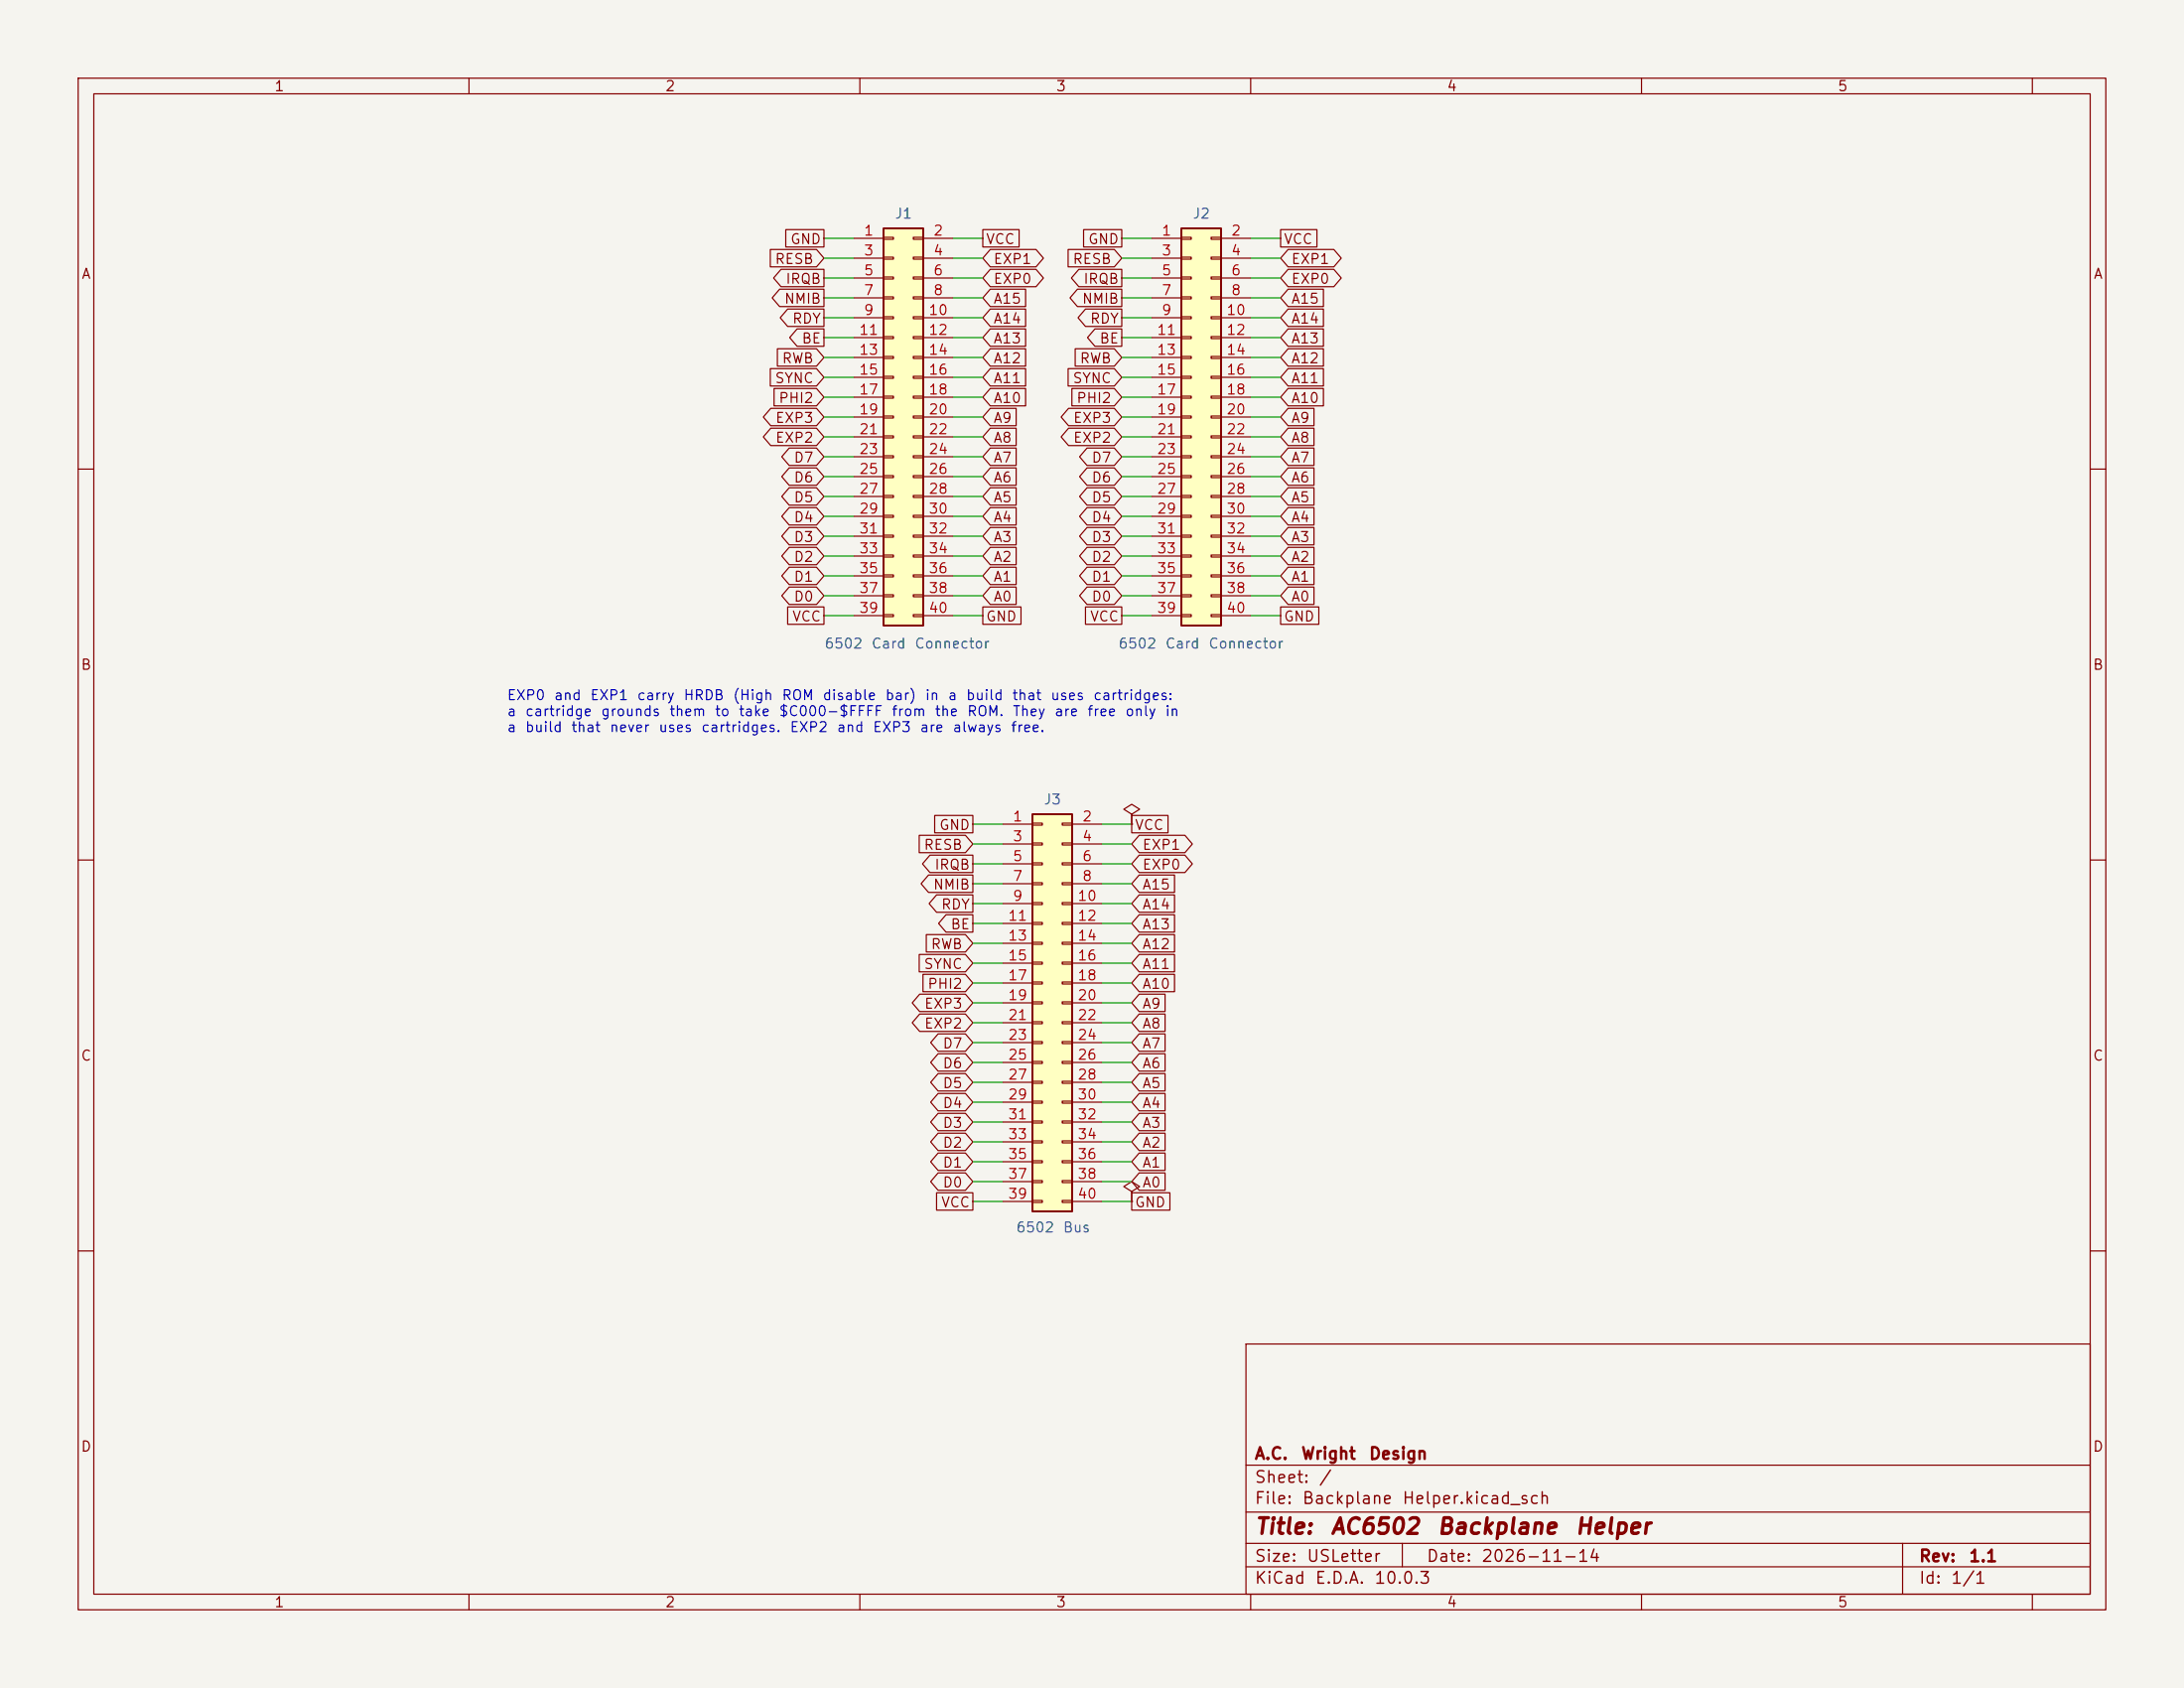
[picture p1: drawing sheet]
<svg xmlns="http://www.w3.org/2000/svg" width="279mm" height="216mm" viewBox="0 0 279 216" stroke-linecap="round" stroke-linejoin="round" font-family="sans-serif">
<path d="M0 0h279.4v215.9h-279.4z" fill="#f5f4ef" stroke="#f5f4ef" stroke-width=".13"/>
<g fill="none" stroke="#840000" stroke-width=".15">
<path d="M10 10h259.4v195.9h-259.4zM12 12h255.4v191.9h-255.4zM60 10v2M110 10v2M160 10v2M210 10v2M260 10v2M10 60h2M267.4 60h2M10 110h2M144.8 104.1l1-.6-1-.6-1 .6 1 .6v1.3M144.8 105.4h.1"/>
<path d="M267.4 110h2M144.8 152.4l1-.6-1-.7-1 .7 1 .6v1.3M144.8 153.7h.1M10 160h2M159.4 171.9h108v32h-108zM267.4 160h2M159.4 197.4h108M159.4 193.4h108M159.4 187.4h108M179.4 197.4v3M243.4 197.4v6.5M60 203.9v2"/>
<path d="M110 203.9v2M159.4 200.4h108M160 203.9v2M210 203.9v2M260 203.9v2"/>
</g>
<path d="M151.1 29.2h5.1v50.8h-5.1z" fill="#ffffc2"/>
<path d="M151.1 29.2h5.1v50.8h-5.1z" fill="none" stroke="#840000" stroke-width=".25"/>
<g fill="none" stroke="#840000" stroke-width=".15">
<path d="M147.3 30.5h3.8M147.3 33h3.8M147.3 35.6h3.8M147.3 38.1h3.8M151.1 30.4h1.3v.2h-1.3zM151.1 32.9h1.3v.2h-1.3zM151.1 35.4h1.3v.3h-1.3zM151.1 38h1.3v.2h-1.3zM154.9 30.4h1.3v.2h-1.3zM154.9 32.9h1.3v.2h-1.3zM154.9 35.4h1.3v.3h-1.3zM154.9 38h1.3v.2h-1.3z"/>
<path d="M156.2 30.5h3.8M156.2 33h3.8M156.2 35.6h3.8M156.2 38.1h3.8M147.3 40.6h3.8M147.3 43.2h3.8M147.3 45.7h3.8M147.3 48.3h3.8M147.3 50.8h3.8M147.3 53.3h3.8M147.3 55.9h3.8M147.3 58.4h3.8"/>
<path d="M151.1 40.5h1.3v.3h-1.3zM151.1 43.1h1.3v.2h-1.3zM151.1 45.6h1.3v.2h-1.3zM151.1 48.1h1.3v.3h-1.3zM151.1 50.7h1.3v.2h-1.3zM151.1 53.2h1.3v.3h-1.3zM151.1 55.8h1.3v.2h-1.3zM151.1 58.3h1.3v.2h-1.3zM154.9 40.5h1.3v.3h-1.3zM154.9 43.1h1.3v.2h-1.3zM154.9 45.6h1.3v.2h-1.3zM154.9 48.1h1.3v.3h-1.3z"/>
<path d="M154.9 50.7h1.3v.2h-1.3zM154.9 53.2h1.3v.3h-1.3zM154.9 55.8h1.3v.2h-1.3zM154.9 58.3h1.3v.2h-1.3zM156.2 40.6h3.8M156.2 43.2h3.8M156.2 45.7h3.8M156.2 48.3h3.8M156.2 50.8h3.8M156.2 53.3h3.8M156.2 55.9h3.8M156.2 58.4h3.8"/>
<path d="M147.3 61h3.8M147.3 63.5h3.8M147.3 66h3.8M147.3 68.6h3.8M147.3 71.1h3.8M147.3 73.7h3.8M147.3 76.2h3.8M147.3 78.7h3.8M151.1 60.8h1.3v.3h-1.3zM151.1 63.4h1.3v.2h-1.3zM151.1 65.9h1.3v.3h-1.3zM151.1 68.5h1.3v.2h-1.3z"/>
<path d="M151.1 71h1.3v.2h-1.3zM151.1 73.5h1.3v.3h-1.3zM151.1 76.1h1.3v.2h-1.3zM151.1 78.6h1.3v.3h-1.3zM154.9 60.8h1.3v.3h-1.3zM154.9 63.4h1.3v.2h-1.3zM154.9 65.9h1.3v.3h-1.3zM154.9 68.5h1.3v.2h-1.3zM154.9 71h1.3v.2h-1.3zM154.9 73.5h1.3v.3h-1.3zM154.9 76.1h1.3v.2h-1.3zM154.9 78.6h1.3v.3h-1.3z"/>
<path d="M156.2 61h3.8M156.2 63.5h3.8M156.2 66h3.8M156.2 68.6h3.8M156.2 71.1h3.8M156.2 73.7h3.8M156.2 76.2h3.8M156.2 78.7h3.8"/>
</g>
<path d="M113 29.2h5.1v50.8h-5.1z" fill="#ffffc2"/>
<path d="M113 29.2h5.1v50.8h-5.1z" fill="none" stroke="#840000" stroke-width=".25"/>
<g fill="none" stroke="#840000" stroke-width=".15">
<path d="M109.2 30.5h3.8M109.2 33h3.8M109.2 35.6h3.8M109.2 38.1h3.8M113 30.4h1.3v.2h-1.3zM113 32.9h1.3v.2h-1.3zM113 35.4h1.3v.3h-1.3zM113 38h1.3v.2h-1.3zM116.8 30.4h1.3v.2h-1.3zM116.8 32.9h1.3v.2h-1.3zM116.8 35.4h1.3v.3h-1.3zM116.8 38h1.3v.2h-1.3z"/>
<path d="M118.1 30.5h3.8M118.1 33h3.8M118.1 35.6h3.8M118.1 38.1h3.8M109.2 40.6h3.8M109.2 43.2h3.8M109.2 45.7h3.8M109.2 48.3h3.8M109.2 50.8h3.8M109.2 53.3h3.8M109.2 55.9h3.8M109.2 58.4h3.8"/>
<path d="M113 40.5h1.3v.3h-1.3zM113 43.1h1.3v.2h-1.3zM113 45.6h1.3v.2h-1.3zM113 48.1h1.3v.3h-1.3zM113 50.7h1.3v.2h-1.3zM113 53.2h1.3v.3h-1.3zM113 55.8h1.3v.2h-1.3zM113 58.3h1.3v.2h-1.3zM116.8 40.5h1.3v.3h-1.3zM116.8 43.1h1.3v.2h-1.3zM116.8 45.6h1.3v.2h-1.3zM116.8 48.1h1.3v.3h-1.3z"/>
<path d="M116.8 50.7h1.3v.2h-1.3zM116.8 53.2h1.3v.3h-1.3zM116.8 55.8h1.3v.2h-1.3zM116.8 58.3h1.3v.2h-1.3zM118.1 40.6h3.8M118.1 43.2h3.8M118.1 45.7h3.8M118.1 48.3h3.8M118.1 50.8h3.8M118.1 53.3h3.8M118.1 55.9h3.8M118.1 58.4h3.8"/>
<path d="M109.2 61h3.8M109.2 63.5h3.8M109.2 66h3.8M109.2 68.6h3.8M109.2 71.1h3.8M109.2 73.7h3.8M109.2 76.2h3.8M109.2 78.7h3.8M113 60.8h1.3v.3h-1.3zM113 63.4h1.3v.2h-1.3zM113 65.9h1.3v.3h-1.3zM113 68.5h1.3v.2h-1.3z"/>
<path d="M113 71h1.3v.2h-1.3zM113 73.5h1.3v.3h-1.3zM113 76.1h1.3v.2h-1.3zM113 78.6h1.3v.3h-1.3zM116.8 60.8h1.3v.3h-1.3zM116.8 63.4h1.3v.2h-1.3zM116.8 65.9h1.3v.3h-1.3zM116.8 68.5h1.3v.2h-1.3zM116.8 71h1.3v.2h-1.3zM116.8 73.5h1.3v.3h-1.3zM116.8 76.1h1.3v.2h-1.3zM116.8 78.6h1.3v.3h-1.3z"/>
<path d="M118.1 61h3.8M118.1 63.5h3.8M118.1 66h3.8M118.1 68.6h3.8M118.1 71.1h3.8M118.1 73.7h3.8M118.1 76.2h3.8M118.1 78.7h3.8"/>
</g>
<path d="M132.1 104.1h5.1v50.8h-5.1z" fill="#ffffc2"/>
<path d="M132.1 104.1h5.1v50.8h-5.1z" fill="none" stroke="#840000" stroke-width=".25"/>
<g fill="none" stroke="#840000" stroke-width=".15">
<path d="M98.5 31.9h6l.9 1.1-.9 1.1h-6zM99.7 37h5.7v2.2h-5.7l-.9-1.1zM99.9 34.4h5.5v2.3h-5.5l-.9-1.1zM100.5 29.4h4.9v2.2h-4.9zM100.8 39.5h4.6v2.3h-4.6l-1-1.2zM125.7 29.4h4.7v2.2h-4.7zM126.7 31.9h5.8l1 1.1-1 1.1h-5.8l-1-1.1zM126.7 34.4h5.8l1 1.2-1 1.1h-5.8l-1-1.1zM126.7 37h4.5v2.2h-4.5l-1-1.1zM126.7 39.5h4.5v2.3h-4.5l-1-1.2zM136.6 31.9h6l.9 1.1-.9 1.1h-6zM137.8 37h5.7v2.2h-5.7l-.9-1.1z"/>
<path d="M138 34.4h5.5v2.3h-5.5l-.9-1.1zM138.6 29.4h4.9v2.2h-4.9zM138.9 39.5h4.6v2.3h-4.6l-1-1.2zM163.8 29.4h4.7v2.2h-4.7zM164.8 37h4.5v2.2h-4.5l-1-1.1zM164.8 34.4h5.8l1 1.2-1 1.1h-5.8l-1-1.1zM164.8 31.9h5.8l1 1.1-1 1.1h-5.8l-1-1.1zM164.8 39.5h4.5v2.3h-4.5l-1-1.2zM98.5 47.1h6l.9 1.2-.9 1.1h-6zM98.6 54.8h5.9l.9 1.1-.9 1.1h-5.9l-.9-1.1zM98.6 52.2h5.9l.9 1.1-.9 1.2h-5.9l-.9-1.2zM99 49.7h5.5l.9 1.1-.9 1.1h-5.5z"/>
<path d="M99.4 44.6h5.1l.9 1.1-.9 1.1h-5.1zM101 59.8h3.5l.9 1.2-.9 1.1h-3.5l-1-1.1zM101 57.3h3.5l.9 1.1-.9 1.1h-3.5l-1-1.1zM102 42.1h3.4v2.2h-3.4l-1-1.1zM126.7 44.6h4.5v2.2h-4.5l-1-1.1zM126.7 59.8h3.3v2.3h-3.3l-1-1.1zM126.7 42.1h4.5v2.2h-4.5l-1-1.1zM126.7 47.1h4.5v2.3h-4.5l-1-1.1zM126.7 49.7h4.5v2.2h-4.5l-1-1.1zM126.7 57.3h3.3v2.2h-3.3l-1-1.1zM126.7 54.8h3.3v2.2h-3.3l-1-1.1zM126.7 52.2h3.3v2.3h-3.3l-1-1.2z"/>
<path d="M136.6 47.1h6l.9 1.2-.9 1.1h-6zM136.7 52.2h5.9l.9 1.1-.9 1.2h-5.9l-.9-1.2zM136.7 54.8h5.9l.9 1.1-.9 1.1h-5.9l-.9-1.1zM137.1 49.7h5.5l.9 1.1-.9 1.1h-5.5zM137.5 44.6h5.1l.9 1.1-.9 1.1h-5.1zM139.1 57.3h3.5l.9 1.1-.9 1.1h-3.5l-1-1.1zM139.1 59.8h3.5l.9 1.2-.9 1.1h-3.5l-1-1.1zM140.1 42.1h3.4v2.2h-3.4l-1-1.1zM164.8 59.8h3.3v2.3h-3.3l-1-1.1zM164.8 57.3h3.3v2.2h-3.3l-1-1.1zM164.8 54.8h3.3v2.2h-3.3l-1-1.1zM164.8 52.2h3.3v2.3h-3.3l-1-1.2z"/>
<path d="M164.8 42.1h4.5v2.2h-4.5l-1-1.1zM164.8 44.6h4.5v2.2h-4.5l-1-1.1zM164.8 47.1h4.5v2.3h-4.5l-1-1.1zM164.8 49.7h4.5v2.2h-4.5l-1-1.1zM100.8 77.6h4.6v2.3h-4.6zM101 64.9h3.5l.9 1.1-.9 1.2h-3.5l-1-1.2zM101 62.4h3.5l.9 1.1-.9 1.1h-3.5l-1-1.1zM101 67.5h3.5l.9 1.1-.9 1.1h-3.5l-1-1.1zM101 70h3.5l.9 1.1-.9 1.1h-3.5l-1-1.1zM101 72.5h3.5l.9 1.2-.9 1.1h-3.5l-1-1.1zM101 75.1h3.5l.9 1.1-.9 1.1h-3.5l-1-1.1zM125.7 77.6h4.9v2.3h-4.9z"/>
<path d="M126.7 62.4h3.3v2.2h-3.3l-1-1.1zM126.7 64.9h3.3v2.3h-3.3l-1-1.2zM126.7 67.5h3.3v2.2h-3.3l-1-1.1zM126.7 70h3.3v2.2h-3.3l-1-1.1zM126.7 72.5h3.3v2.3h-3.3l-1-1.1zM126.7 75.1h3.3v2.2h-3.3l-1-1.1zM138.9 77.6h4.6v2.3h-4.6zM139.1 62.4h3.5l.9 1.1-.9 1.1h-3.5l-1-1.1zM139.1 64.9h3.5l.9 1.1-.9 1.2h-3.5l-1-1.2zM139.1 67.5h3.5l.9 1.1-.9 1.1h-3.5l-1-1.1zM139.1 70h3.5l.9 1.1-.9 1.1h-3.5l-1-1.1zM139.1 72.5h3.5l.9 1.2-.9 1.1h-3.5l-1-1.1z"/>
<path d="M139.1 75.1h3.5l.9 1.1-.9 1.1h-3.5l-1-1.1zM163.8 77.6h4.9v2.3h-4.9zM164.8 75.1h3.3v2.2h-3.3l-1-1.1zM164.8 72.5h3.3v2.3h-3.3l-1-1.1zM164.8 70h3.3v2.2h-3.3l-1-1.1zM164.8 67.5h3.3v2.2h-3.3l-1-1.1zM164.8 64.9h3.3v2.3h-3.3l-1-1.2zM164.8 62.4h3.3v2.2h-3.3l-1-1.1zM117.6 106.8h5.9l1 1.2-1 1.1h-5.9zM118.5 119.5h5l1 1.2-1 1.1h-5zM118.8 111.9h5.7v2.2h-5.7l-1-1.1zM119 109.4h5.5v2.2h-5.5l-1-1.1z"/>
<path d="M119.6 104.3h4.9v2.2h-4.9zM119.8 114.5h4.7v2.2h-4.7l-.9-1.1zM121 117h3.5v2.2h-3.5l-.9-1.1zM128.3 105.4h3.8M128.3 108h3.8M128.3 110.5h3.8M128.3 113h3.8M128.3 115.6h3.8M128.3 118.1h3.8M132.1 105.3h1.2v.2h-1.2zM132.1 107.8h1.2v.3h-1.2zM132.1 110.4h1.2v.2h-1.2z"/>
<path d="M132.1 112.9h1.2v.3h-1.2zM132.1 115.4h1.2v.3h-1.2zM132.1 118h1.2v.2h-1.2zM135.9 105.3h1.3v.2h-1.3zM135.9 107.8h1.3v.3h-1.3zM135.9 110.4h1.3v.2h-1.3zM135.9 112.9h1.3v.3h-1.3zM135.9 115.4h1.3v.3h-1.3zM135.9 118h1.3v.2h-1.3zM137.2 105.4h3.8M137.2 108h3.8M137.2 110.5h3.8"/>
<path d="M137.2 113h3.8M137.2 115.6h3.8M137.2 118.1h3.8M144.8 104.3h4.6v2.2h-4.6zM145.7 114.5h4.6v2.2h-4.6l-.9-1.1zM145.7 111.9h4.6v2.2h-4.6l-.9-1.1zM145.7 109.4h5.9l.9 1.1-.9 1.1h-5.9l-.9-1.1zM145.7 106.8h5.9l.9 1.2-.9 1.1h-5.9l-.9-1.1zM145.7 119.5h4.6v2.3h-4.6l-.9-1.1zM145.7 117h4.6v2.2h-4.6l-.9-1.1zM117.6 122.1h5.9l1 1.1-1 1.1h-5.9zM117.7 129.7h5.8l1 1.1-1 1.1h-5.8l-1-1.1z"/>
<path d="M117.7 127.2h5.8l1 1.1-1 1.1h-5.8l-1-1.1zM118.1 124.6h5.4l1 1.1-1 1.1h-5.4zM120 139.9h3.5l1 1.1-1 1.1h-3.5l-.9-1.1zM120 137.3h3.5l1 1.1-1 1.1h-3.5l-.9-1.1zM120 134.8h3.5l1 1.1-1 1.1h-3.5l-.9-1.1zM120 132.2h3.5l1 1.2-1 1.1h-3.5l-.9-1.1zM128.3 120.7h3.8M128.3 123.2h3.8M128.3 125.7h3.8M128.3 128.3h3.8M128.3 130.8h3.8M128.3 133.4h3.8"/>
<path d="M128.3 135.9h3.8M128.3 138.4h3.8M132.1 120.5h1.2v.3h-1.2zM132.1 123.1h1.2v.2h-1.2zM132.1 125.6h1.2v.3h-1.2zM132.1 128.1h1.2v.3h-1.2zM132.1 130.7h1.2v.2h-1.2zM132.1 133.2h1.2v.3h-1.2zM132.1 135.8h1.2v.2h-1.2zM132.1 138.3h1.2v.3h-1.2zM135.9 120.5h1.3v.3h-1.3zM135.9 123.1h1.3v.2h-1.3z"/>
<path d="M135.9 125.6h1.3v.3h-1.3zM135.9 128.1h1.3v.3h-1.3zM135.9 130.7h1.3v.2h-1.3zM135.9 133.2h1.3v.3h-1.3zM135.9 135.8h1.3v.2h-1.3zM135.9 138.3h1.3v.3h-1.3zM137.2 120.7h3.8M137.2 123.2h3.8M137.2 125.7h3.8M137.2 128.3h3.8M137.2 130.8h3.8M137.2 133.4h3.8"/>
<path d="M137.2 135.9h3.8M137.2 138.4h3.8M145.7 132.2h3.3v2.3h-3.3l-.9-1.1zM145.7 127.2h3.3v2.2h-3.3l-.9-1.1zM145.7 124.6h4.6v2.2h-4.6l-.9-1.1zM145.7 139.9h3.3v2.2h-3.3l-.9-1.1zM145.7 137.3h3.3v2.2h-3.3l-.9-1.1zM145.7 134.8h3.3v2.2h-3.3l-.9-1.1zM145.7 122.1h4.6v2.2h-4.6l-.9-1.1zM145.7 129.7h3.3v2.2h-3.3l-.9-1.1zM119.8 152.6h4.7v2.2h-4.7zM120 150h3.5l1 1.1-1 1.1h-3.5l-.9-1.1z"/>
<path d="M120 147.5h3.5l1 1.1-1 1.1h-3.5l-.9-1.1zM120 144.9h3.5l1 1.2-1 1.1h-3.5l-.9-1.1zM120 142.4h3.5l1 1.1-1 1.1h-3.5l-.9-1.1zM128.3 141h3.8M128.3 143.5h3.8M128.3 146.1h3.8M128.3 148.6h3.8M128.3 151.1h3.8M128.3 153.7h3.8M132.1 140.8h1.2v.3h-1.2zM132.1 143.4h1.2v.2h-1.2zM132.1 145.9h1.2v.3h-1.2z"/>
<path d="M132.1 148.5h1.2v.2h-1.2zM132.1 151h1.2v.3h-1.2zM132.1 153.5h1.2v.3h-1.2zM135.9 140.8h1.3v.3h-1.3zM135.9 143.4h1.3v.2h-1.3zM135.9 145.9h1.3v.3h-1.3zM135.9 148.5h1.3v.2h-1.3zM135.9 151h1.3v.3h-1.3zM135.9 153.5h1.3v.3h-1.3zM137.2 141h3.8M137.2 143.5h3.8M137.2 146.1h3.8"/>
<path d="M137.2 148.6h3.8M137.2 151.1h3.8M137.2 153.7h3.8M144.8 152.6h4.9v2.2h-4.9zM145.7 150h3.3v2.2h-3.3l-.9-1.1zM145.7 147.5h3.3v2.2h-3.3l-.9-1.1zM145.7 144.9h3.3v2.3h-3.3l-.9-1.1zM145.7 142.4h3.3v2.2h-3.3l-.9-1.1z"/>
</g>
<g fill="none" stroke="#009600" stroke-width=".15">
<path d="M105.4 30.5h3.8M105.4 33h3.8M105.4 35.6h3.8M105.4 38.1h3.8M121.9 30.5h3.8M121.9 33h3.8M121.9 35.6h3.8M121.9 38.1h3.8M143.5 30.5h3.8M143.5 33h3.8M143.5 35.6h3.8M143.5 38.1h3.8"/>
<path d="M160 30.5h3.8M160 33h3.8M160 35.6h3.8M160 38.1h3.8M105.4 50.8h3.8M105.4 45.7h3.8M105.4 43.2h3.8M105.4 40.6h3.8M105.4 53.3h3.8M105.4 48.3h3.8M105.4 55.9h3.8M105.4 58.4h3.8"/>
<path d="M121.9 50.8h3.8M121.9 45.7h3.8M121.9 43.2h3.8M121.9 40.6h3.8M121.9 53.3h3.8M121.9 48.3h3.8M121.9 55.9h3.8M121.9 58.4h3.8M143.5 50.8h3.8M143.5 45.7h3.8M143.5 43.2h3.8M143.5 40.6h3.8"/>
<path d="M143.5 53.3h3.8M143.5 48.3h3.8M143.5 55.9h3.8M143.5 58.4h3.8M160 50.8h3.8M160 45.7h3.8M160 43.2h3.8M160 40.6h3.8M160 53.3h3.8M160 48.3h3.8M160 55.9h3.8M160 58.4h3.8"/>
<path d="M105.4 76.2h3.8M105.4 78.7h3.8M105.4 61h3.8M105.4 63.5h3.8M105.4 66h3.8M105.4 68.6h3.8M105.4 71.1h3.8M105.4 73.7h3.8M121.9 76.2h3.8M121.9 78.7h3.8M121.9 61h3.8M121.9 63.5h3.8"/>
<path d="M121.9 66h3.8M121.9 68.6h3.8M121.9 71.1h3.8M121.9 73.7h3.8M143.5 76.2h3.8M143.5 78.7h3.8M143.5 61h3.8M143.5 63.5h3.8M143.5 66h3.8M143.5 68.6h3.8M143.5 71.1h3.8M143.5 73.7h3.8"/>
<path d="M160 76.2h3.8M160 78.7h3.8M160 61h3.8M160 63.5h3.8M160 66h3.8M160 68.6h3.8M160 71.1h3.8M160 73.7h3.8M124.5 118.1h3.8M124.5 105.4h3.8M124.5 110.5h3.8M124.5 108h3.8"/>
<path d="M124.5 115.6h3.8M124.5 113h3.8M141 118.1h3.8M141 105.4h3.8M141 110.5h3.8M141 108h3.8M141 115.6h3.8M141 113h3.8M124.5 130.8h3.8M124.5 133.4h3.8M124.5 135.9h3.8M124.5 138.4h3.8"/>
<path d="M124.5 125.7h3.8M124.5 128.3h3.8M124.5 120.7h3.8M124.5 123.2h3.8M141 130.8h3.8M141 133.4h3.8M141 135.9h3.8M141 138.4h3.8M141 125.7h3.8M141 128.3h3.8M141 120.7h3.8M141 123.2h3.8"/>
<path d="M124.5 151.1h3.8M124.5 141h3.8M124.5 143.5h3.8M124.5 146.1h3.8M124.5 148.6h3.8M124.5 153.7h3.8M141 151.1h3.8M141 141h3.8M141 143.5h3.8M141 146.1h3.8M141 148.6h3.8M141 153.7h3.8"/>
</g>
<g font-size="2" fill="#840000">
<text x="160.4" y="196.7">Title:</text>
<text x="170.1" y="196.7">AC6502</text>
<text x="183.7" y="196.7">Backplane</text>
<text x="201.4" y="196.7">Helper</text>
</g>
<g font-size="1.5" fill="#840000">
<text x="160.4" y="190">Sheet:</text>
<text x="160.4" y="187">A.C.</text>
<text x="166.4" y="187">Wright</text>
<text x="168.6" y="190">/</text>
<text x="175" y="187">Design</text>
<text x="160.4" y="192.7">File:</text>
<text x="166.5" y="192.7">Backplane</text>
<text x="179.3" y="192.7">Helper.kicad_sch</text>
<text x="160.4" y="202.9">KiCad</text>
<text x="160.4" y="200.1">Size:</text>
<text x="167.1" y="200.1">USLetter</text>
<text x="168.1" y="202.9">E.D.A.</text>
<text x="175.7" y="202.9">10.0.3</text>
<text x="182.4" y="200.1">Date:</text>
<text x="189.4" y="200.1">2026-11-14</text>
<text x="245.4" y="200.1">Rev:</text>
<text x="245.4" y="202.9">Id:</text>
<text x="249.5" y="202.9">1/1</text>
<text x="251.8" y="200.1">1.1</text>
</g>
<g font-size="1.3" fill="#840000">
<text x="35" y="12">1</text>
<text x="85" y="12">2</text>
<text x="135" y="12">3</text>
<text x="185" y="12">4</text>
<text x="235" y="12">5</text>
<text x="10.3" y="36">A</text>
<text x="99" y="34.1">RESB</text>
<text x="101" y="31.5">GND</text>
<text x="126" y="31.5">VCC</text>
<text x="127" y="34.1">EXP1</text>
<text x="137.1" y="34.1">RESB</text>
<text x="139.1" y="31.5">GND</text>
<text x="164.1" y="31.5">VCC</text>
<text x="165.1" y="34.1">EXP1</text>
<text x="267.7" y="36">A</text>
<text x="100.2" y="39.2">NMIB</text>
<text x="100.4" y="36.6">IRQB</text>
<text x="101.3" y="41.7">RDY</text>
<text x="127" y="36.6">EXP0</text>
<text x="127" y="39.2">A15</text>
<text x="127" y="41.7">A14</text>
<text x="138.3" y="39.2">NMIB</text>
<text x="138.5" y="36.6">IRQB</text>
<text x="139.4" y="41.7">RDY</text>
<text x="165.1" y="39.2">A15</text>
<text x="165.1" y="36.6">EXP0</text>
<text x="165.1" y="41.7">A14</text>
<text x="99.9" y="46.8">RWB</text>
<text x="102.5" y="44.2">BE</text>
<text x="127" y="46.8">A12</text>
<text x="127" y="44.2">A13</text>
<text x="138" y="46.8">RWB</text>
<text x="140.6" y="44.2">BE</text>
<text x="165.1" y="44.2">A13</text>
<text x="165.1" y="46.8">A12</text>
<text x="99" y="49.3">SYNC</text>
<text x="99.5" y="51.9">PHI2</text>
<text x="127" y="49.3">A11</text>
<text x="127" y="51.9">A10</text>
<text x="137.1" y="49.3">SYNC</text>
<text x="137.6" y="51.9">PHI2</text>
<text x="165.1" y="49.3">A11</text>
<text x="165.1" y="51.9">A10</text>
<text x="99.1" y="56.9">EXP2</text>
<text x="99.1" y="54.4">EXP3</text>
<text x="101.5" y="59.5">D7</text>
<text x="127" y="59.5">A7</text>
<text x="127" y="56.9">A8</text>
<text x="127" y="54.4">A9</text>
<text x="137.2" y="54.4">EXP3</text>
<text x="137.2" y="56.9">EXP2</text>
<text x="139.6" y="59.5">D7</text>
<text x="165.1" y="59.5">A7</text>
<text x="165.1" y="56.9">A8</text>
<text x="165.1" y="54.4">A9</text>
<text x="101.5" y="64.6">D5</text>
<text x="101.5" y="62">D6</text>
<text x="127" y="62">A6</text>
<text x="127" y="64.6">A5</text>
<text x="139.6" y="62">D6</text>
<text x="139.6" y="64.6">D5</text>
<text x="165.1" y="64.6">A5</text>
<text x="165.1" y="62">A6</text>
<text x="101.5" y="67.1">D4</text>
<text x="101.5" y="69.6">D3</text>
<text x="127" y="67.1">A4</text>
<text x="127" y="69.6">A3</text>
<text x="139.6" y="67.1">D4</text>
<text x="139.6" y="69.6">D3</text>
<text x="165.1" y="69.6">A3</text>
<text x="165.1" y="67.1">A4</text>
<text x="101.5" y="72.2">D2</text>
<text x="101.5" y="74.7">D1</text>
<text x="101.5" y="77.3">D0</text>
<text x="127" y="72.2">A2</text>
<text x="127" y="74.7">A1</text>
<text x="127" y="77.3">A0</text>
<text x="139.6" y="72.2">D2</text>
<text x="139.6" y="74.7">D1</text>
<text x="139.6" y="77.3">D0</text>
<text x="165.1" y="77.3">A0</text>
<text x="165.1" y="74.7">A1</text>
<text x="165.1" y="72.2">A2</text>
<text x="101.3" y="79.8">VCC</text>
<text x="126" y="79.8">GND</text>
<text x="139.4" y="79.8">VCC</text>
<text x="164.1" y="79.8">GND</text>
<text x="10.3" y="86">B</text>
<text x="267.7" y="86">B</text>
<text x="120.1" y="106.5">GND</text>
<text x="145.1" y="106.5">VCC</text>
<text x="118.1" y="109">RESB</text>
<text x="119.5" y="111.6">IRQB</text>
<text x="146" y="111.6">EXP0</text>
<text x="146" y="109">EXP1</text>
<text x="119.3" y="114.1">NMIB</text>
<text x="120.3" y="116.6">RDY</text>
<text x="121.5" y="119.2">BE</text>
<text x="146" y="116.6">A14</text>
<text x="146" y="114.1">A15</text>
<text x="146" y="119.2">A13</text>
<text x="118.1" y="124.3">SYNC</text>
<text x="119" y="121.7">RWB</text>
<text x="146" y="124.3">A11</text>
<text x="146" y="121.7">A12</text>
<text x="118.1" y="131.9">EXP2</text>
<text x="118.1" y="129.3">EXP3</text>
<text x="118.6" y="126.8">PHI2</text>
<text x="146" y="129.3">A9</text>
<text x="146" y="126.8">A10</text>
<text x="146" y="131.9">A8</text>
<text x="10.3" y="136">C</text>
<text x="120.5" y="137">D6</text>
<text x="120.5" y="134.4">D7</text>
<text x="146" y="134.4">A7</text>
<text x="146" y="137">A6</text>
<text x="267.7" y="136">C</text>
<text x="120.5" y="142">D4</text>
<text x="120.5" y="139.5">D5</text>
<text x="146" y="142">A4</text>
<text x="146" y="139.5">A5</text>
<text x="120.5" y="149.7">D1</text>
<text x="120.5" y="147.1">D2</text>
<text x="120.5" y="144.6">D3</text>
<text x="146" y="149.7">A1</text>
<text x="146" y="147.1">A2</text>
<text x="146" y="144.6">A3</text>
<text x="120.3" y="154.7">VCC</text>
<text x="120.5" y="152.2">D0</text>
<text x="145.1" y="154.7">GND</text>
<text x="146" y="152.2">A0</text>
<text x="10.3" y="186">D</text>
<text x="267.7" y="186">D</text>
<text x="35" y="205.9">1</text>
<text x="85" y="205.9">2</text>
<text x="135" y="205.9">3</text>
<text x="185" y="205.9">4</text>
<text x="235" y="205.9">5</text>
</g>
<g font-size="1.3" fill="#006464">
<text x="114.4" y="28.3">J1</text>
<text x="152.5" y="28.3">J2</text>
<text x="105.4" y="83.3">6502</text>
<text x="111.4" y="83.3">Card</text>
<text x="116.9" y="83.3">Connector</text>
<text x="143" y="83.3">6502</text>
<text x="149" y="83.3">Card</text>
<text x="154.5" y="83.3">Connector</text>
<text x="133.4" y="103.2">J3</text>
<text x="129.9" y="157.9">6502</text>
<text x="135.9" y="157.9">Bus</text>
</g>
<g font-size="1.3" fill="#a90000">
<text x="110.4" y="30.5">1</text>
<text x="110.4" y="33">3</text>
<text x="110.4" y="35.5">5</text>
<text x="119.3" y="30.5">2</text>
<text x="119.3" y="33">4</text>
<text x="119.3" y="35.5">6</text>
<text x="148.5" y="30.5">1</text>
<text x="148.5" y="33">3</text>
<text x="148.5" y="35.5">5</text>
<text x="157.4" y="30.5">2</text>
<text x="157.4" y="33">4</text>
<text x="157.4" y="35.5">6</text>
<text x="110.4" y="38.1">7</text>
<text x="110.4" y="40.6">9</text>
<text x="118.7" y="40.6">10</text>
<text x="119.3" y="38.1">8</text>
<text x="148.5" y="38.1">7</text>
<text x="148.5" y="40.6">9</text>
<text x="156.8" y="40.6">10</text>
<text x="157.4" y="38.1">8</text>
<text x="109.8" y="43.2">11</text>
<text x="109.8" y="45.7">13</text>
<text x="118.7" y="43.2">12</text>
<text x="118.7" y="45.7">14</text>
<text x="147.9" y="43.2">11</text>
<text x="147.9" y="45.7">13</text>
<text x="156.8" y="43.2">12</text>
<text x="156.8" y="45.7">14</text>
<text x="109.8" y="48.2">15</text>
<text x="109.8" y="50.8">17</text>
<text x="109.8" y="53.3">19</text>
<text x="118.7" y="48.2">16</text>
<text x="118.7" y="50.8">18</text>
<text x="118.7" y="53.3">20</text>
<text x="147.9" y="48.2">15</text>
<text x="147.9" y="50.8">17</text>
<text x="147.9" y="53.3">19</text>
<text x="156.8" y="48.2">16</text>
<text x="156.8" y="50.8">18</text>
<text x="156.8" y="53.3">20</text>
<text x="109.8" y="55.9">21</text>
<text x="109.8" y="58.4">23</text>
<text x="118.7" y="55.9">22</text>
<text x="118.7" y="58.4">24</text>
<text x="147.9" y="55.9">21</text>
<text x="147.9" y="58.4">23</text>
<text x="156.8" y="55.9">22</text>
<text x="156.8" y="58.4">24</text>
<text x="109.8" y="60.9">25</text>
<text x="109.8" y="63.5">27</text>
<text x="118.7" y="60.9">26</text>
<text x="118.7" y="63.5">28</text>
<text x="147.9" y="60.9">25</text>
<text x="147.9" y="63.5">27</text>
<text x="156.8" y="60.9">26</text>
<text x="156.8" y="63.5">28</text>
<text x="109.8" y="66">29</text>
<text x="109.8" y="68.6">31</text>
<text x="109.8" y="71.1">33</text>
<text x="118.7" y="66">30</text>
<text x="118.7" y="68.6">32</text>
<text x="118.7" y="71.1">34</text>
<text x="147.9" y="66">29</text>
<text x="147.9" y="68.6">31</text>
<text x="147.9" y="71.1">33</text>
<text x="156.8" y="66">30</text>
<text x="156.8" y="68.6">32</text>
<text x="156.8" y="71.1">34</text>
<text x="109.8" y="73.6">35</text>
<text x="109.8" y="76.2">37</text>
<text x="118.7" y="73.6">36</text>
<text x="118.7" y="76.2">38</text>
<text x="147.9" y="73.6">35</text>
<text x="147.9" y="76.2">37</text>
<text x="156.8" y="73.6">36</text>
<text x="156.8" y="76.2">38</text>
<text x="109.8" y="78.7">39</text>
<text x="118.7" y="78.7">40</text>
<text x="147.9" y="78.7">39</text>
<text x="156.8" y="78.7">40</text>
<text x="129.5" y="105.4">1</text>
<text x="129.5" y="107.9">3</text>
<text x="138.4" y="105.4">2</text>
<text x="138.4" y="107.9">4</text>
<text x="129.5" y="110.5">5</text>
<text x="129.5" y="113">7</text>
<text x="138.4" y="110.5">6</text>
<text x="138.4" y="113">8</text>
<text x="128.9" y="118.1">11</text>
<text x="129.5" y="115.5">9</text>
<text x="137.8" y="115.5">10</text>
<text x="137.8" y="118.1">12</text>
<text x="128.9" y="120.6">13</text>
<text x="128.9" y="123.2">15</text>
<text x="128.9" y="125.7">17</text>
<text x="137.8" y="120.6">14</text>
<text x="137.8" y="123.2">16</text>
<text x="137.8" y="125.7">18</text>
<text x="128.9" y="128.2">19</text>
<text x="128.9" y="130.8">21</text>
<text x="137.8" y="128.2">20</text>
<text x="137.8" y="130.8">22</text>
<text x="128.9" y="133.3">23</text>
<text x="128.9" y="135.9">25</text>
<text x="137.8" y="133.3">24</text>
<text x="137.8" y="135.9">26</text>
<text x="128.9" y="138.4">27</text>
<text x="128.9" y="140.9">29</text>
<text x="128.9" y="143.5">31</text>
<text x="137.8" y="138.4">28</text>
<text x="137.8" y="140.9">30</text>
<text x="137.8" y="143.5">32</text>
<text x="128.9" y="146">33</text>
<text x="128.9" y="148.6">35</text>
<text x="137.8" y="146">34</text>
<text x="137.8" y="148.6">36</text>
<text x="128.9" y="151.1">37</text>
<text x="128.9" y="153.6">39</text>
<text x="137.8" y="151.1">38</text>
<text x="137.8" y="153.6">40</text>
</g>
<g font-size="1.3" fill="#0000c2">
<text x="64.8" y="89.9">EXP0</text>
<text x="70.8" y="89.9">and</text>
<text x="75.4" y="89.9">EXP1</text>
<text x="81.4" y="89.9">carry</text>
<text x="87.4" y="89.9">HRDB</text>
<text x="93.7" y="89.9">(High</text>
<text x="99.9" y="89.9">ROM</text>
<text x="105.1" y="89.9">disable</text>
<text x="113.1" y="89.9">bar)</text>
<text x="118.2" y="89.9">in</text>
<text x="121.2" y="89.9">a</text>
<text x="123.5" y="89.9">build</text>
<text x="129.4" y="89.9">that</text>
<text x="134.3" y="89.9">uses</text>
<text x="139.8" y="89.9">cartridges:</text>
<text x="64.8" y="91.9">a</text>
<text x="64.8" y="94">a</text>
<text x="67.1" y="91.9">cartridge</text>
<text x="67.1" y="94">build</text>
<text x="73" y="94">that</text>
<text x="76.8" y="91.9">grounds</text>
<text x="77.9" y="94">never</text>
<text x="84.1" y="94">uses</text>
<text x="85.5" y="91.9">them</text>
<text x="89.6" y="94">cartridges.</text>
<text x="91.3" y="91.9">to</text>
<text x="94.4" y="91.9">take</text>
<text x="99.6" y="91.9">$C000-$FFFF</text>
<text x="100.9" y="94">EXP2</text>
<text x="107" y="94">and</text>
<text x="111.6" y="94">EXP3</text>
<text x="114" y="91.9">from</text>
<text x="117.6" y="94">are</text>
<text x="119.5" y="91.9">the</text>
<text x="121.8" y="94">always</text>
<text x="123.6" y="91.9">ROM.</text>
<text x="129.2" y="94">free.</text>
<text x="129.5" y="91.9">They</text>
<text x="134.8" y="91.9">are</text>
<text x="139" y="91.9">free</text>
<text x="143.9" y="91.9">only</text>
<text x="149" y="91.9">in</text>
</g>
</svg>
